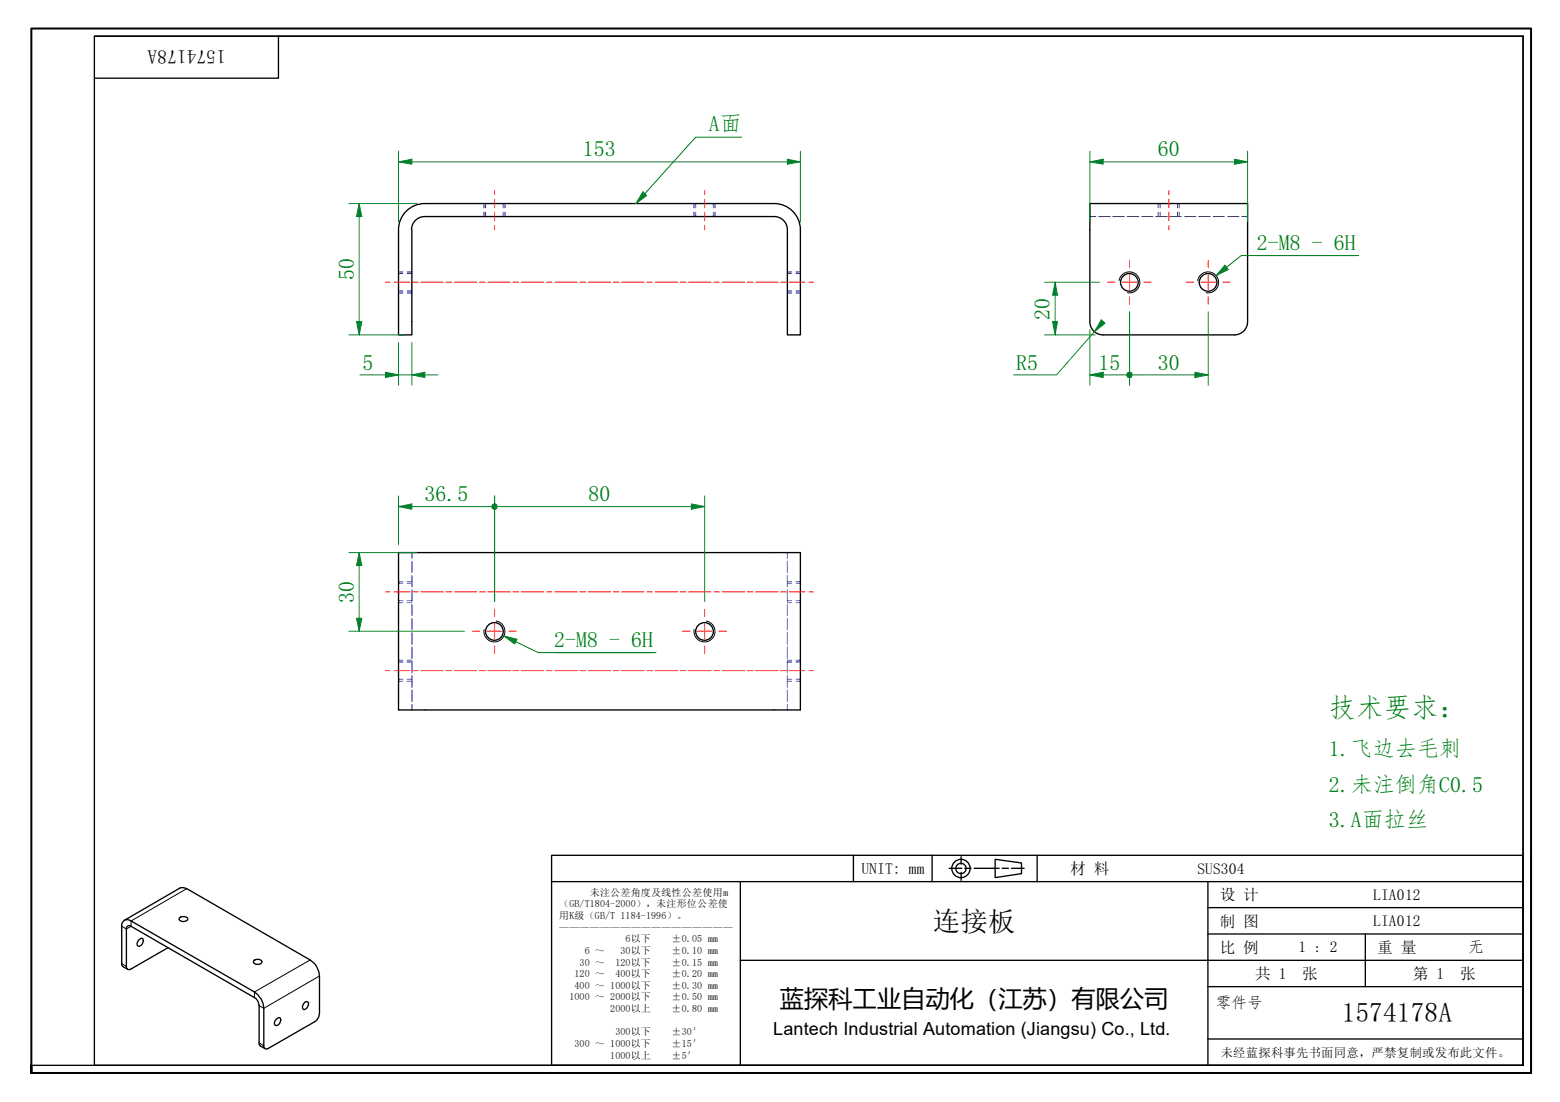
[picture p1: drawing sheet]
<svg xmlns="http://www.w3.org/2000/svg" width="297mm" height="210mm" viewBox="0 0 297 210" stroke-linecap="round" stroke-linejoin="round" font-family="sans-serif">
<g fill="none" stroke="#00f" stroke-width=".19">
<path d="M92.1 38.8v.8M92.5 38.8v.8M95.8 38.8v.8M96.1 38.8v.8M132.1 38.8v.8M132.5 38.8v.8M135.8 38.8v.8M136.1 38.8v.8M220.5 38.8v.8M220.9 38.8v.8M224.2 38.8v.8M224.5 38.8v.8"/>
<path d="M75.9 55.4h.8M75.9 52.1h.8M75.9 55.8h.8M75.9 51.8h.8M77.5 55.4h.9M77.5 52.1h.9M77.5 55.8h.9M77.5 51.8h.9M92.1 40.4v.8M92.5 40.4v.8M95.8 40.4v.8M96.1 40.4v.8"/>
<path d="M132.1 40.4v.8M132.5 40.4v.8M135.8 40.4v.8M136.1 40.4v.8M149.9 55.4h.8M149.9 52.1h.8M149.9 55.8h.8M149.9 51.8h.8M151.6 55.4h.8M151.6 52.1h.8M151.6 55.8h.8M151.6 51.8h.8"/>
<path d="M207.5 41.2h1.2M209.2 41.2h2.2M211.9 41.2h2.2M214.6 41.2h2.3M217.4 41.2h2.1M220.1 41.2h2.1M220.5 40.4v.8M220.9 40.4v.8M222.8 41.2h2.2M224.2 40.4v.8M224.5 40.4v.8M225.6 41.2h2.1"/>
<path d="M228.3 41.2h2.1M231 41.2h2.2M233.7 41.2h2.2M236.5 41.2h1.1M75.9 114.4h.8M75.9 111.1h.8M75.9 114.8h.8M75.9 110.8h.8M77.5 114.4h.9M77.5 111.1h.9M77.5 114.8h.9M77.5 110.8h.9"/>
<path d="M78.4 105.3v1M78.4 106.9v2.2M78.4 109.6v2.2M78.4 112.4v2.1M78.4 115.1v2.2M78.4 117.8v2.2M149.9 105.3v1M149.9 106.9v2.2M149.9 109.6v2.2M149.9 112.4v2.1M149.9 115.1v2.2M149.9 117.8v2.2"/>
<path d="M149.9 114.4h.8M149.9 111.1h.8M149.9 114.8h.8M149.9 110.8h.8M151.6 114.4h.8M151.6 111.1h.8M151.6 114.8h.8M151.6 110.8h.8M75.9 129.4h.8M75.9 126.1h.8M75.9 129.8h.8M75.9 125.8h.8"/>
<path d="M77.5 129.4h.9M77.5 126.1h.9M77.5 129.8h.9M77.5 125.8h.9M78.4 120.5v2.2M78.4 123.2v2.2M78.4 126v2.2M78.4 128.7v2.2M78.4 131.4v2.2M78.4 134.1v1.1M149.9 120.5v2.2M149.9 123.2v2.2"/>
<path d="M149.9 126v2.2M149.9 128.7v2.2M149.9 131.4v2.2M149.9 134.1v1.1M149.9 129.4h.8M149.9 126.1h.8M149.9 129.8h.8M149.9 125.8h.8M151.6 129.4h.8M151.6 126.1h.8M151.6 129.8h.8M151.6 125.8h.8"/>
</g>
<g fill="none" stroke="#000" stroke-width=".25">
<path d="M147.4 38.8h-66.5a5 5 0 0 0-5 5M147.4 38.8a5 5 0 0 1 5 5M75.9 43.8v20h2.5v-20M147.4 41.2h-66.5a2.51 2.51 0 0 0-2.5 2.6M147.4 41.2a2.51 2.51 0 0 1 2.5 2.6M149.9 43.8v20h2.5v-20M210.1 63.8h24.9a2.51 2.51 0 0 0 2.6-2.5v-22.5h-30.1v22.4a2.51 2.51 0 0 0 2.5 2.6M75.9 105.3h76.5v29.9h-76.5zM23.7 175.3l10.6-6.2h.9l23.9 13.8a3.9 3.9 0 0 1 1.7 3v7.2l-.4 1.1-.5 .4-8.8 5.1a.54 .54 0 0 1-.6 0 .54 .54 0 0 1-.3-.5v-7.1a3.9 3.9 0 0 0-1.7-3.2l-23.5-13.5a1.08 1.08 0 0 0-1.3-.1 1.08 1.08 0 0 0-.5 1.1v7.4l.2 .3 .9 .5M26.5 179a.44 .44 0 0 1 .7-.1 .96 .96 0 0 1-.9 1.3 .81 .81 0 0 1 .2-1.2zM34.2 174.9a1.04 1.04 0 0 1 1.6 .1 .9 .9 0 0 1-.9 .5 .9 .9 0 0 1-.8-.5zM32 180.5l-7 4.1a.54 .54 0 0 1-.7 0 .54 .54 0 0 1-.2-.5v-7.2a.54 .54 0 0 1 .2-.5 .54 .54 0 0 1 .7 0l23.7 13.8 .4 .5 .2 .9v7.3l.3 .3 .9 .5"/>
<path d="M48.3 183a1.07 1.07 0 0 1 1.6 .2 .92 .92 0 0 1-.8 .5 .92 .92 0 0 1-.8-.5zM52.6 194.1a.44 .44 0 0 1 .8-.1 .96 .96 0 0 1-.9 1.3 .81 .81 0 0 1 .1-1.2zM58.1 190.9l.2-.1a.35 .35 0 0 1 .4 .4l-.2 .7a.49 .49 0 0 1-.7 .3 .49 .49 0 0 1-.1-.7z"/>
<circle cx="215" cy="53.8" r="1.68"/>
<circle cx="230" cy="53.8" r="1.68"/>
<circle cx="94.1" cy="120.3" r="1.68"/>
<circle cx="134.1" cy="120.3" r="1.68"/>
</g>
<path d="M213.1 53.4a2 2 0 0 1 2.3-1.6 2 2 0 0 1 1.6 2.3 2 2 0 0 1-2.3 1.7M228.1 53.4a2 2 0 0 1 2.3-1.6 2 2 0 0 1 1.6 2.3 2 2 0 0 1-2.3 1.7M94.5 118.3a2 2 0 0 1 1.6 2.3 2 2 0 0 1-2.3 1.6 2 2 0 0 1-1.6-2.3M134.5 118.3a2 2 0 0 1 1.6 2.3 2 2 0 0 1-2.3 1.6 2 2 0 0 1-1.6-2.3M35.6 169.3l-10.6 6.1v1l-.9 .5-.9-.5M23.2 183.6l.9 .5M49.3 198.7l.9 .5M59.1 182.9l-10.6 6v1.1M60.8 185.9l-10.6 6.2-.9-.5" fill="none" stroke="#000" stroke-width=".19"/>
<path d="M6 204.4v-1.5v1.5M6 202.9v-197.5h285.5v199h-285.5" fill="none" stroke="#000" stroke-width=".38"/>
<path d="M18 6.9h272v196h-272zM18 6.9h272M53 6.9v8h-35M290 6.9v196h-284" fill="none" stroke="#000" stroke-width=".25"/>
<g fill="none" stroke="#000" stroke-width=".25">
<path d="M105 162.9h185v40h-185zM105 167.9h185M141 167.9v35M162.5 162.9v5M177.5 162.9v5M180.7 165.4h2.4M183 163.2v1.4M183 166.2v1.5M183.7 165.4h1.2M185.5 165.4h4.7M189.5 163.7l5 .7v2l-5 .8zM190.8 165.4h1.2"/>
<path d="M192.6 165.4h2.4M197.5 162.9v5M230 167.9v35M230 177.9h60M230 172.9h60M260 177.9v10M291.5 162.9v41.5h-186.5M141 182.9h149M230 197.9h60M230 187.9h60"/>
<circle cx="183" cy="165.4" r="1.75"/>
<circle cx="183" cy="165.4" r=".98"/>
</g>
<g fill="none" stroke="#f00" stroke-width=".19">
<path d="M94.2 36.3v.8M94.2 37.9v1.7M134.2 36.3v.8M134.2 37.9v1.7M222.6 36.3v.8M222.6 37.9v1.7M73.4 53.8h.8M75.1 53.8h2.9M78.5 53.8h1.1M80.1 53.8h4.3M84.9 53.8h1.1M86.6 53.8h4.1"/>
<path d="M91.3 53.8h1.1M92.9 53.8h4.3M94.2 40.4v1.7M94.2 43v.8M97.7 53.8h1M99.3 53.8h4.2M104.1 53.8h1M105.7 53.8h4.2M110.4 53.8h1.1M112 53.8h4.3M116.8 53.8h1.1M118.4 53.8h4.2"/>
<path d="M123.2 53.8h1M124.8 53.8h4.2M129.5 53.8h1.1M131.1 53.8h4.3M134.2 40.4v1.7M134.2 43v.8M136 53.8h1M137.5 53.8h4.3M142.3 53.8h1.1M143.9 53.8h4.2M148.7 53.8h1M150.2 53.8h3"/>
<path d="M154.1 53.8h.8M222.6 40.4v1.7M222.6 43v.8M73.4 112.7h.8M75.1 112.7h2.9M78.5 112.7h1.1M80.1 112.7h4.3M84.9 112.7h1.1M86.6 112.7h4.1M91.3 112.7h1.1M92.9 112.7h4.3M97.7 112.7h1"/>
<path d="M99.3 112.7h4.2M104.1 112.7h1M105.7 112.7h4.2M110.4 112.7h1.1M112 112.7h4.3M116.8 112.7h1.1M118.4 112.7h4.2M123.2 112.7h1M124.8 112.7h4.2M129.5 112.7h1.1M131.1 112.7h4.3M136 112.7h1"/>
<path d="M137.5 112.7h4.3M142.3 112.7h1.1M143.9 112.7h4.2M148.7 112.7h1M150.2 112.7h3M154.1 112.7h.8M73.4 127.7h.8M75.1 127.7h2.9M78.5 127.7h1.1M80.1 127.7h4.3M84.9 127.7h1.1M86.6 127.7h4.1"/>
<path d="M91.3 127.7h1.1M92.9 127.7h4.3M97.7 127.7h1M99.3 127.7h4.2M104.1 127.7h1M105.7 127.7h4.2M110.4 127.7h1.1M112 127.7h4.3M116.8 127.7h1.1M118.4 127.7h4.2M123.2 127.7h1M124.8 127.7h4.2"/>
<path d="M129.5 127.7h1.1M131.1 127.7h4.3M136 127.7h1M137.5 127.7h4.3M142.3 127.7h1.1M143.9 127.7h4.2M148.7 127.7h1M150.2 127.7h3M154.1 127.7h.8"/>
</g>
<g fill="none" stroke="#f00" stroke-width=".19">
<path d="M210.9 53.8h1.4M213.7 53.8h2.7M215.1 49.6v1.4M215.1 52.4v2.8M215.1 56.6v1.3M217.8 53.8h1.4M225.9 53.8h1.4M228.7 53.8h2.8M230.1 49.6v1.4M230.1 52.4v2.8M230.1 56.6v1.3M232.9 53.8h1.3"/>
<path d="M94.2 116.1v1.3M94.2 118.8v2.8M134.2 116.1v1.3M134.2 118.8v2.8M90 120.2h1.4M92.8 120.2h2.7M94.2 123v1.4M96.9 120.2h1.4M130 120.2h1.4M132.8 120.2h2.7M134.2 123v1.4M136.9 120.2h1.4"/>
</g>
<path d="M75.9 30.8h2.5" fill="none" stroke="#00803f" stroke-width=".19"/>
<path d="M75.9 30.8l2.5-.5v1z" fill="#00803f"/>
<path d="M75.9 30.8l2.5-.5v1zM149.9 30.8h2.5" fill="none" stroke="#00803f" stroke-width=".19"/>
<path d="M149.9 30.3l2.5 .5-2.5 .5z" fill="#00803f"/>
<path d="M68.4 38.8v2.4M75.9 28.8v13.5M78.4 30.8h71.5M149.9 30.3l2.5 .5-2.5 .5zM152.4 28.8v13.5" fill="none" stroke="#00803f" stroke-width=".19"/>
<path d="M68.4 38.8l.5 2.4h-1z" fill="#00803f"/>
<path d="M68.4 38.8l.5 2.4h-1zM68.4 61.2v2.6" fill="none" stroke="#00803f" stroke-width=".19"/>
<path d="M67.9 61.2h1l-.5 2.6z" fill="#00803f"/>
<path d="M66.4 38.8h13M68.4 41.2v20M66.4 63.8h10.5M67.9 61.2h1l-.5 2.6zM73.4 71.4h2.5" fill="none" stroke="#00803f" stroke-width=".19"/>
<path d="M73.4 70.9l2.5 .5-2.5 .5z" fill="#00803f"/>
<path d="M73.4 70.9l2.5 .5-2.5 .5zM78.4 71.4h2.5" fill="none" stroke="#00803f" stroke-width=".19"/>
<path d="M78.4 71.4l2.5-.5v1z" fill="#00803f"/>
<path d="M207.5 30.8h2.6M68.5 71.4h4.9M75.9 71.4h2.5M75.9 65.2v8.2M78.4 71.4l2.5-.5v1zM78.4 65.2v8.2M80.9 71.4h2.5" fill="none" stroke="#00803f" stroke-width=".19"/>
<path d="M207.5 30.8l2.6-.5v1z" fill="#00803f"/>
<path d="M207.5 30.8l2.6-.5v1zM235.1 30.8h2.5" fill="none" stroke="#00803f" stroke-width=".19"/>
<path d="M235.1 30.3l2.5 .5-2.5 .5z" fill="#00803f"/>
<path d="M207.5 28.8v13.5M210.1 30.8h25M235.1 30.3l2.5 .5-2.5 .5zM237.6 28.8v13.5M207.5 71.4h2.6" fill="none" stroke="#00803f" stroke-width=".19"/>
<path d="M207.5 71.4l2.6-.5v1z" fill="#00803f"/>
<path d="M207.5 71.4l2.6-.5v1zM212.5 71.4h1.9" fill="none" stroke="#00803f" stroke-width=".19"/>
<circle cx="215" cy="71.4" r=".62" fill="#00803f"/>
<path d="M215.1 59.4v14M207.5 62.8v10.6M210.1 71.4h2.4M215.6 71.4h2" fill="none" stroke="#00803f" stroke-width=".19"/>
<circle cx="215" cy="71.4" r=".62" fill="#00803f"/>
<path d="M227.5 71.4h2.6" fill="none" stroke="#00803f" stroke-width=".19"/>
<path d="M227.5 70.9l2.6 .5-2.6 .5z" fill="#00803f"/>
<path d="M215.1 59.4v14M230.1 59.4v14M200.9 61.2v2.6M217.6 71.4h9.9M227.5 70.9l2.6 .5-2.6 .5z" fill="none" stroke="#00803f" stroke-width=".19"/>
<path d="M200.4 61.2h1l-.5 2.6z" fill="#00803f"/>
<path d="M200.9 53.8v2.4M200.4 61.2h1l-.5 2.6z" fill="none" stroke="#00803f" stroke-width=".19"/>
<path d="M200.9 53.8l.5 2.4h-1z" fill="#00803f"/>
<path d="M198.9 53.8h10.5M200.9 53.8l.5 2.4h-1zM200.9 56.2v5M198.9 63.8h9.6M210.1 61.2l-1.7 2" fill="none" stroke="#00803f" stroke-width=".19"/>
<path d="M209.7 60.9l.7 .7-2 1.6z" fill="#00803f"/>
<path d="M208.4 63.2l-7.2 8.2h-8.2M209.7 60.9l.7 .7-2 1.6z" fill="none" stroke="#00803f" stroke-width=".19"/>
<path d="M233.6 50.9l-2 1.6M239.3 48.7h18.9" fill="none" stroke="#008000" stroke-width=".19"/>
<path d="M233.2 50.5l.7 .8-2.3 1.2z" fill="#008000"/>
<path d="M233.2 50.5l.7 .8-2.3 1.2zM258.7 48.7h-22.4l-2.7 2.2" fill="none" stroke="#008000" stroke-width=".19"/>
<path d="M68.4 105.3v2.4" fill="none" stroke="#00803f" stroke-width=".19"/>
<path d="M68.4 105.3l.5 2.4h-1z" fill="#00803f"/>
<path d="M68.4 105.3l.5 2.4h-1zM68.4 117.8v2.4" fill="none" stroke="#00803f" stroke-width=".19"/>
<path d="M67.9 117.8h1l-.5 2.4z" fill="#00803f"/>
<path d="M75.9 96.5h2.5M66.4 105.3h13M67.9 117.8h1l-.5 2.4zM68.4 107.7v10.1M66.4 120.2h22.1" fill="none" stroke="#00803f" stroke-width=".19"/>
<path d="M75.9 96.5l2.5-.5v1z" fill="#00803f"/>
<path d="M75.9 96.5l2.5-.5v1zM91.6 96.5h1.9" fill="none" stroke="#00803f" stroke-width=".19"/>
<circle cx="94.1" cy="96.5" r=".62" fill="#00803f"/>
<path d="M75.9 94.5v9.2M78.4 96.5h13.2M94.2 94.5v18.1M94.7 96.5h1.9M94.2 112.9v1.7" fill="none" stroke="#00803f" stroke-width=".19"/>
<circle cx="94.1" cy="96.5" r=".62" fill="#00803f"/>
<path d="M131.6 96.5h2.6" fill="none" stroke="#00803f" stroke-width=".19"/>
<path d="M131.6 96l2.6 .5-2.6 .5z" fill="#00803f"/>
<path d="M94.2 94.5v18.1M96.6 96.5h35M131.6 96l2.6 .5-2.6 .5zM134.2 94.5v18.1M94.2 112.9v1.7M134.2 112.9v1.7" fill="none" stroke="#00803f" stroke-width=".19"/>
<path d="M95.9 121.1l2.3 1.1M105.5 124.3h18.9" fill="none" stroke="#008000" stroke-width=".19"/>
<path d="M95.9 121.1l2.5 .7-.4 .9z" fill="#008000"/>
<path d="M122.7 36.9l-1.6 1.9M95.9 121.1l2.5 .7-.4 .9zM98.2 122.2l4.3 2.1h22.4" fill="none" stroke="#008000" stroke-width=".19"/>
<path d="M122.4 36.5l.7 .7-2 1.6z" fill="#008000"/>
<path d="M122.4 36.5l.7 .7-2 1.6zM141.2 26.1h-8.7l-9.8 10.8" fill="none" stroke="#008000" stroke-width=".19"/>
<text font-size="5.2" fill="#008000" x="253" y="136.6">技术要求：</text>
<g font-size="5.2">
<text x="177.6" y="177.3">连接板</text>
<text x="255.5" y="194.7">1574178A</text>
</g>
<text font-size="4.6" x="148.5" y="191.9">蓝探科工业自动化（江苏）有限公司</text>
<g font-size="4.2" fill="#008000">
<text x="111" y="29.8">153</text>
<text x="134.9" y="25">A面</text>
<text x="220.5" y="29.8">60</text>
<text x="239.3" y="47.5">2-M8 - 6H</text>
<text x="67.4" y="53.4" transform="rotate(-90 67.4 53.4)">50</text>
<text x="199.8" y="60.9" transform="rotate(-90 199.8 60.9)">20</text>
<text x="69" y="70.4">5</text>
<text x="193.5" y="70.4">R5</text>
<text x="209.2" y="70.4">15</text>
<text x="220.5" y="70.4">30</text>
<text x="80.8" y="95.4">36.5</text>
<text x="112.1" y="95.5">80</text>
<text x="67.4" y="114.8" transform="rotate(-90 67.4 114.8)">30</text>
<text x="105.5" y="123.2">2-M8 - 6H</text>
<text x="253" y="144.1">1.飞边去毛刺</text>
<text x="253" y="150.8">2.未注倒角C0.5</text>
<text x="253" y="157.5">3.A面拉丝</text>
</g>
<text font-size="3.7" x="43" y="9.6" transform="rotate(180 43 9.6)">1574178A</text>
<text font-size="3.4" x="147.2" y="197.1">Lantech Industrial Automation (Jiangsu) Co., Ltd.</text>
<g font-size="3">
<text x="164" y="166.4">UNIT: mm</text>
<text x="203.8" y="166.5">材 料</text>
<text x="228" y="166.4">SUS304</text>
<text x="232.3" y="171.5">设 计</text>
<text x="261.5" y="171.4">LIA012</text>
<text x="232.3" y="176.5">制 图</text>
<text x="261.5" y="176.4">LIA012</text>
<text x="232.3" y="181.5">比 例</text>
<text x="247.3" y="181.4">1 : 2</text>
<text x="262.3" y="181.5">重 量</text>
<text x="279.5" y="181.4">无</text>
<text x="231.5" y="191.9">零件号</text>
<text x="239" y="186.5">共 1</text>
<text x="248" y="186.5">张</text>
<text x="269" y="186.5">第 1</text>
<text x="278" y="186.5">张</text>
</g>
<text font-size="2.3" x="232.5" y="201.3">未经蓝探科事先书面同意，严禁复制或发布此文件。</text>
<g font-size="1.9">
<text x="106.5" y="172.8">（GB/T1804-2000），未注形位公差使</text>
<text x="112.3" y="170.6">未注公差角度及线性公差使用m</text>
<text x="106.5" y="175">用K级（GB/T 1184-1996）。</text>
<text x="106.5" y="177.3">—————————————————</text>
<text x="119.1" y="179.5">6以下</text>
<text x="127.9" y="179.5">±0.05 mm</text>
<text x="110.4" y="183.9">30 ～</text>
<text x="111.4" y="181.7">6 ～</text>
<text x="117.2" y="183.9">120以下</text>
<text x="118.2" y="181.7">30以下</text>
<text x="127.9" y="181.7">±0.10 mm</text>
<text x="127.9" y="183.9">±0.15 mm</text>
<text x="108.5" y="190.5">1000 ～ 2000以下</text>
<text x="109.4" y="186.1">120 ～</text>
<text x="109.4" y="188.3">400 ～ 1000以下</text>
<text x="117.2" y="186.1">400以下</text>
<text x="127.9" y="186.1">±0.20 mm</text>
<text x="127.9" y="188.3">±0.30 mm</text>
<text x="127.9" y="190.5">±0.50 mm</text>
<text x="116.2" y="192.8">2000以上</text>
<text x="117.2" y="197.2">300以下</text>
<text x="127.9" y="192.8">±0.80 mm</text>
<text x="127.9" y="197.2">±30′</text>
<text x="109.4" y="199.4">300 ～ 1000以下</text>
<text x="116.2" y="201.6">1000以上</text>
<text x="127.9" y="199.4">±15′</text>
<text x="127.9" y="201.6">±5′</text>
</g>
</svg>
